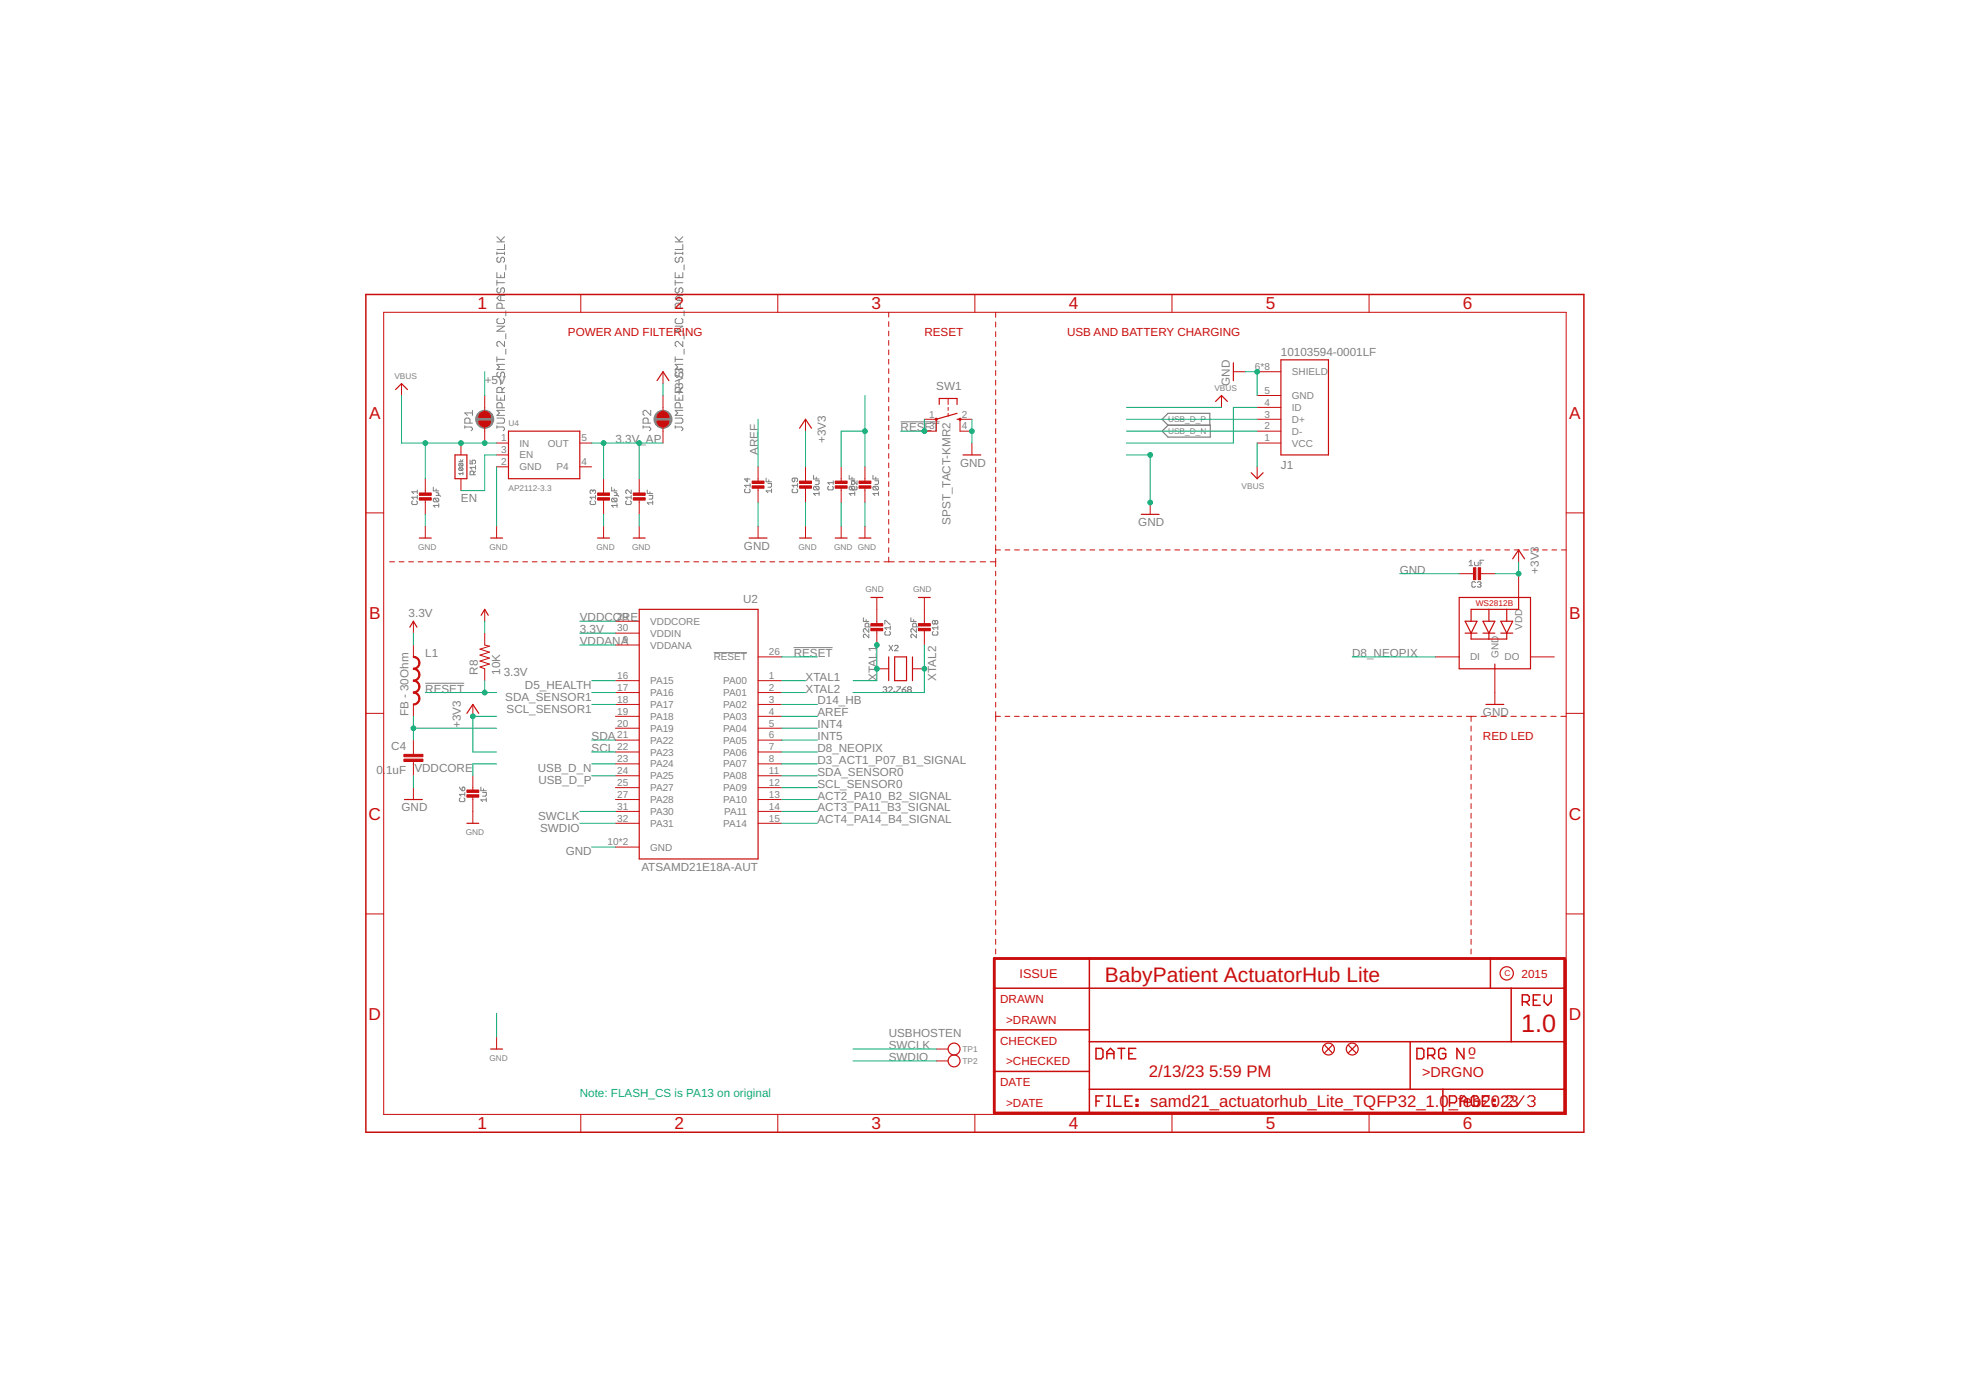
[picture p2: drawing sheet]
<svg xmlns="http://www.w3.org/2000/svg" width="420mm" height="297mm" viewBox="0 0 420 297" stroke-linecap="round" stroke-linejoin="round" font-family="sans-serif">
<g fill="none" stroke="#808080" stroke-width=".21">
<path d="M106.2 58.2v1.1h1.6v-1.1M106.2 53.9v.5M106.2 59.9v1.1M106.2 54.1h1.6M106.2 51.7h1.6M106.2 50.6l1.1 1.1M106.5 55l-.3 .2v.6l.3 .2h.2l.3-.2v-.6l.3-.2h.2l.3 .2v.6l-.3 .2M107 58.8v.5M107.8 52.2v1.1h-1.6M107.8 53.9v.5M107.8 50.6l-.8 .8M108.1 56.6v1.1"/>
<path d="M144.3 58.2v1.1h1.6v-1.1M144.3 54.1h1.6M144.3 51.7h1.6M144.3 53.9v.5M144.3 59.9v1.1M144.3 50.6l1.1 1.1M144.6 55l-.3 .2v.6l.3 .2h.2l.3-.2v-.6l.3-.2h.2l.3 .2v.6l-.3 .2M145.1 58.8v.5M145.9 52.2v1.1h-1.6M145.9 53.9v.5M145.9 50.6l-.8 .8M146.2 56.6v1.1"/>
<path d="M106.2 76.2v1.1M106.2 76.8h1.6M106.2 69.7h1.6l-1.6 1.1h1.6M106.2 60.4h1.6M106.5 61.5l-.3 .3v.5l.3 .3h.2l.3-.3v-.5l.3-.3h.2l.3 .3v.5l-.3 .3M106.5 68.1l-.3 .2v.6l.3 .3h1l.3-.3v-.6l-.3-.2M106.5 79.5l-.3 .3v.5l.3 .3h.2l.3-.3v-.5l.3-.3h.2l.3 .3v.5l-.3 .3M107 63.1v1.1M107.3 65.9v-.9l-.3-.2h-.5l-.3 .2v.9h1.6M107.8 73v1.1l-1.1-1.1h-.2l-.3 .2v.6l.3 .3M107.8 77.9h-1.6l.5 .5-.5 .6h1.6M107.8 63.1h-1.1l-.5 .6 .5 .5h1.1"/>
<path d="M108.1 66.4v1.1M108.1 71.3v1.1M108.1 74.6v1.1M144.3 76.8h1.6M144.3 69.7h1.6l-1.6 1.1h1.6M144.3 60.4h1.6M144.3 76.2v1.1M144.6 79.5l-.3 .3v.5l.3 .3h.2l.3-.3v-.5l.3-.3h.2l.3 .3v.5l-.3 .3M144.6 68.1l-.3 .2v.6l.3 .3h1l.3-.3v-.6l-.3-.2M144.6 61.5l-.3 .3v.5l.3 .3h.2l.3-.3v-.5l.3-.3h.2l.3 .3v.5l-.3 .3M145.1 63.1v1.1M145.4 65.9v-.9l-.3-.2h-.5l-.3 .2v.9h1.6"/>
<path d="M145.9 77.9h-1.6l.5 .5-.5 .6h1.6M145.9 73v1.1l-1.1-1.1h-.2l-.3 .2v.6l.3 .3M145.9 63.1h-1.1l-.5 .6 .5 .5h1.1M146.2 66.4v1.1M146.2 71.3v1.1M146.2 74.6v1.1M98.1 98.7h.8M98.2 99h.6l.1 .2-.1 .4M98.2 99.9h.6l.1 .2-.1 .4M98.2 99.9l-.1 .5 .1 .1h.6M98.2 99l-.1 .5 .7 .1M98.2 99.9l.6 .6"/>
<path d="M98.2 99l.6 .6M98.4 98.2l.3 .5 .2-.5M99.3 91.2h1.4l.3 .3v.3l-.3 .3M99.3 91v.5M100.4 90.4v-.8l-.2-.3h-.6l-.3 .3v.8h1.7M100.5 98.3v.8h.5l-.1-.4 .1-.4h.4l.2 .2v.4l-.2 .2M101 87.7v1.1M101 88.2h-1.7l.6 .6M101.6 99.9h-1.1l.4 .4M101.6 99.5v.8M106.2 91.2h1.3l.3 .3v.3l-.3 .3M106.2 84.4v1.1h1.6v-1.1"/>
<path d="M106.2 89.3h1.3l.3 .3v.5l-.3 .3h-1.3M106.2 91v.5M107 81.2v1M107 85v.5M107.3 83.9v-.8l-.3-.3h-.5l-.3 .3v.8h1.6M107.3 87.1v-.8l-.3-.2h-.5l-.3 .2v.8h1.6M107.8 87.7h-1.6l.5 .5-.5 .6h1.6M107.8 82.8l-.5 .5M137.4 91.2h1.4l.3 .3v.3l-.3 .3M137.4 91v.5M138.5 90.4v-.8l-.2-.3h-.6l-.3 .3v.8h1.7M139.1 87.7v1.1l-1.1-1.1h-.3l-.3 .3v.5l.3 .3"/>
<path d="M144.3 91.2h1.3l.3 .3v.3l-.3 .3M144.3 89.3h1.3l.3 .3v.5l-.3 .3h-1.3M144.3 84.4v1.1h1.6v-1.1M144.3 91v.5M145.1 81.2v1M145.1 85v.5M145.4 87.1v-.8l-.3-.2h-.5l-.3 .2v.8h1.6M145.4 83.9v-.8l-.3-.3h-.5l-.3 .3v.8h1.6M145.9 87.7h-1.6l.5 .5-.5 .6h1.6M145.9 82.8l-.5 .5M192.5 90.1h8.3M88.2 107l-.2 .2v.4l.2 .2h.8l.2-.2v-.4l-.2-.2"/>
<path d="M89.2 104.7v.8M89.2 105.9v.8M89.2 106.3h-1.2l.4 .4M89.2 105.1h-1.2l.4 .4M92.6 104.1v.8h1.2M92.8 106.5h.8l.2 .2v.3l-.2 .2M92.8 106.5l-.2 .2v.3l.2 .2h.8M92.8 106.5l.8 .7M93.2 105.3h.4l.2 .2-.2 .4M93.2 105.9h.8l.2 .2M93.2 104.5v.4M93.8 108h-1.2l.4 .4"/>
<path d="M93.8 107.6v.8M98.9 101.2h-.8l.3 .3M98.9 100.9v.6M101.2 101.5v-.6l-.2-.2h-.4l-.1 .2v.6h1.1M101.6 100.7l-.4 .4M126.3 107l-.2 .2v.4l.2 .2h.8l.2-.2v-.4l-.2-.2M126.7 104.9l-.2-.2-.4 .2v.4l.2 .2M126.7 104.9l.2-.2 .4 .2v.4l-.2 .2M126.7 104.9v.2M127.3 106.3h-1.2l.4 .4M127.3 105.9v.8M130.7 104.1v.8h1.2"/>
<path d="M130.9 106.5l-.2 .2v.3l.2 .2h.8M130.9 106.5h.8l.2 .2v.3l-.2 .2M130.9 106.5l.8 .7M131.3 105.9h.8l.1 .2M131.3 105.3h.4l.2 .2-.2 .4M131.3 104.5v.4M131.9 108h-1.2l.4 .4M131.9 107.6v.8M133.9 107l-.2 .2v.4l.2 .2h.8l.2-.2v-.4l-.2-.2M134.9 106.3h-1.2l.4 .4M134.9 104.7v.8l-.8-.8-.4 .2v.4l.2 .2M134.9 105.9v.8"/>
<path d="M138.3 104.7v.8h1.2M138.7 105.9h.8v.6l-.2 .2h-.6M138.9 105.1v.4M139.5 107.4h-1.2l.4 .4M139.5 107v.8M159.3 104.5l-.2 .2v.4l.2 .2h.8l.2-.2v-.4l-.2-.2M159.7 102.2v.8l-.6-.6h1.2M160.3 103.3v.8M160.3 103.7h-1.2l.4 .4M163.7 102.2v.8h1.2M164.1 103.3h.8v.6l-.2 .2h-.6M164.3 102.6v.4"/>
<path d="M164.9 104.9h-1.2l.4 .4M164.9 104.5v.8M169.5 104.5l-.2 .2v.4l.2 .2h.8l.2-.2v-.4l-.2-.2M169.9 102.2v.5l-.2 .3-.4-.3v-.3l.2-.2h.8l.2 .2v.3l-.2 .3M170.5 103.7h-1.2l.4 .4M170.5 103.3v.8M173.9 101.6v.8h1.1M174.1 103.9h.7l.2 .2v.4l-.2 .2M174.1 103.9l-.2 .2v.4l.2 .2h.7M174.1 103.9l.7 .8M174.3 102.7h.7v.6l-.2 .2h-.5M174.5 102v.4"/>
<path d="M175 105.5h-1.1l.4 .4M175 105.1v.8M177.1 103.9l-.2 .2v.4l.2 .2h.8l.2-.2v-.4l-.2-.2M178.1 102.7v.8M178.1 103.1h-1.2l.4 .4M181.5 101.6v.8h1.2M181.7 103.9l-.2 .2v.4l.2 .2h1.3l.2-.2v-.4l-.2-.2M181.7 103.9h.8l.2 .2v.4l-.2 .2zM181.9 102.7h.8v.6l-.2 .2h-.6M182.1 102v.4M182.2 103.9l-.2 .2v.4l.2 .2M182.2 102.7l-.2 .3v.3l.2 .2"/>
<path d="M182.4 102.7l.8 .8v-.8M182.7 105.5h-1.2l.4 .4M182.7 105.1v.8M186.6 101.6v.8h1.1M186.8 103.9l-.2 .2v.4l.2 .2h.7M186.8 103.9h.7l.2 .2v.4l-.2 .2M186.8 103.9l.7 .8M187 102.7h.7v.6l-.2 .2h-.5M187.2 102v.4M187.7 105.5h-1.1l.4 .4M187.7 105.1v.8M317.1 119.7h-.8v1.2"/>
<path d="M152.5 139.5h7.2M169.6 138.4h8.3M184.5 132v.8h1.2M185.1 132.4v.4M185.7 134v-.6l-.2-.2h-.4l-.2 .2v.6h1.2M185.7 134.3v.8l-.8-.8-.4 .3v.3l.2 .2M185.7 135.5v.8l-.8-.8-.4 .2v.4l.2 .2M189.1 133.4v-.8l1.2 .8M189.3 134.9l-.2 .2v.4l.2 .2h.8l.2-.2v-.4l-.2-.2M190 137.9l.8 1.2M190.3 133.8v.8M190.3 134.2h-1.2l.4 .4"/>
<path d="M190.8 137.9l-.8 1.2M191.2 138.1l.1-.2h.4l.2 .2v.2l-.7 .8h.7M194.7 132v.8h1.1M195.3 132.4v.4M195.8 135.5v.8l-.7-.8-.4 .2v.4l.2 .2M195.8 134.3v.8l-.7-.8-.4 .3v.3l.2 .2M195.8 134v-.6l-.2-.2h-.3l-.2 .2v.6h1.1M199.5 134.9l-.2 .2v.4l.2 .2h.7l.2-.2v-.4l-.2-.2M199.8 132.8l-.2-.2-.3 .2v.4l.2 .2 .3-.2M199.8 132.8l.2-.2 .4 .2v.4l-.2 .2-.4-.2M199.8 132.8v.4M200.4 134.2h-1.1l.3 .4"/>
<path d="M200.4 133.8v.8M314 120.1l.4-.4v1.2M314 120.9h.7M315.1 120.1v.6l.2 .2h.6v-.8M315.3 124.5l-.2-.2h-.4l-.1 .2v.8l.1 .2h.4l.2-.2M315.7 124.5l.2-.2h.4l.2 .2-.2 .4M316.1 124.9h.2M316.3 120.3h.4M316.3 124.9l.2 .2-.2 .4h-.4l-.2-.2M90.9 146h8.3M188.7 147l.2-.2h.4l.2 .2-.2 .4M189.1 147.4h.2"/>
<path d="M189.3 147.4l.2 .2-.2 .4h-.4l-.2-.3M189.9 147l.2-.2h.4l.2 .2v.2l-.8 .8h.8M191.1 147.7h.1v.3h-.1zM191.6 146.8h.8v.2l-.8 .7v.3M192.8 147.4h.6l.2 .3-.2 .3h-.4l-.2-.3zM193.6 146.8l-.8 .6M194.2 147.4l-.2-.2 .2-.4h.4l.2 .2-.2 .4M194.2 147.4h.4M194.2 147.4l-.2 .2 .2 .4h.4l.2-.3-.2-.3M98.2 168.2l.6 .8M98.4 170.5l-.2 .2v.4l.2 .2h.7l.2-.2v-.4l-.2-.2M98.8 168.4l.2-.2 .3 .2v.4l-.2 .2h-.3z"/>
<path d="M99.3 169.4v.7M99.3 169.8h-1.1l.4 .3M102.8 168.2v.8h1.1M103.1 169.4h.8v.5l-.2 .2h-.6M103.3 168.6v.4M103.9 170.9h-1.1l.3 .4M103.9 170.5v.8"/>
</g>
<g fill="#808080" stroke="#808080" stroke-width=".21">
<circle cx="103.6" cy="89.6" r="1.93"/>
<circle cx="141.7" cy="89.6" r="1.93"/>
</g>
<path d="M249.6 90.9l-1.3-1.3 1.3-1.3h9v2.6M249.6 90.9h9.1v2.5h-9.1l-1.3-1.3z" fill="none" stroke="#808080" stroke-width=".25"/>
<g fill="none" stroke="#c90d0c" stroke-width=".21">
<path d="M82 66.7h252.7v171.4h-252.7zM124.1 62.9v3.8M141.7 79.4v2.6M166.2 62.9v3.8M189.9 66.7v1.1M189.9 68.7v1.1M189.9 70.8v1M189.9 72.8v1M189.9 74.8v1M189.9 76.8v1M189.9 78.8v1M208.3 62.9v3.8"/>
<path d="M212.8 66.7v1.1M212.8 68.8v1.1M212.8 70.9v1M212.8 73v1M212.8 75v1.1M212.8 77.1v1.1M212.8 79.2v1M250.5 62.9v3.8M263.6 79.4h2.5M268.7 79.4h5M292.6 62.9v3.8M85.8 82v2.5"/>
<path d="M98.5 94.7v2.5M103.6 84.5v3.4M103.6 91.2v3.5M106.1 94.7h2.6M106.1 97.2h2.6M106.1 99.8h2.6M123.9 94.7h2.5M123.9 99.8h2.5M141.7 84.5v3.4M141.7 91.2v3.5M162 99.8v3.3M172.1 89.6v2.5"/>
<path d="M172.1 99.8v3.3M179.8 99.8v3.3M184.8 99.8v3.3M189.9 80.8v1M189.9 82.8v1M189.9 84.9v1M189.9 86.9v1M189.9 88.9v1M189.9 90.9v1M189.9 92.9v1M189.9 94.9v1M189.9 96.9v1"/>
<path d="M189.9 98.9v1M197.5 89.6h2.6v2.5h-2.6M202.6 85.2v1.2M202.6 87.1v.6M202.6 88.3v.7M207.7 94.7v2.5M207.7 89.6h-2.5v2.5h2.5M212.8 81.2v1.1M212.8 83.3v1.1M212.8 85.4v1M212.8 87.5v1M212.8 89.5v1.1"/>
<path d="M212.8 91.6v1.1M212.8 93.7v1M212.8 95.7v1.1M212.8 97.8v1.1M212.8 99.9v1.1M261 84.5v2.6M268.7 89.6h5M268.7 92.1h5M268.7 94.7h5M268.7 87.1h5M268.7 84.5h5M268.7 99.8v2.5"/>
<path d="M78.2 109.6h3.8M90.9 102.3v3.3M90.9 106.6v3.3M90.9 112.4v2.6M98.5 102.3v2.5M106.1 112.4v2.6M129 102.3v3.3M129 106.6v3.3M129 112.4v2.6M136.6 102.3v3.3M136.6 106.6v3.3M136.6 112.4v2.6"/>
<path d="M162 104.1v3.3M162 112.4v2.6M172.1 104.1v3.3M172.1 112.4v2.6M179.8 104.1v3.3M179.8 112.4v2.6M184.8 104.1v3.3M184.8 112.4v2.6M189.9 100.9v1.1M189.9 103v1M189.9 105v1M189.9 107v1"/>
<path d="M189.9 109v1M189.9 111v1M189.9 113v1M189.9 115v1M189.9 117.1v.9M189.9 119.1v1M212.8 102v1M212.8 104v1.1M212.8 106.1v1.1M212.8 108.2v1M212.8 110.2v1.1M212.8 112.3v1.1"/>
<path d="M212.8 114.4v1.1M212.8 116.5v1.8M212.8 119.3v1.8M212.8 117.5h1M214.8 117.5h1M216.8 117.5h1M218.8 117.5h1.1M220.9 117.5h1M222.9 117.5h1M224.9 117.5h1M226.9 117.5h1M228.9 117.5h1"/>
<path d="M230.9 117.5h1M232.9 117.5h1.1M234.9 117.5h1.1M237 117.5h1M239 117.5h1M241 117.5h1M243 117.5h1M245 117.5h1M245.8 107.4v2.5M247 117.5h1.1M249.1 117.5h1M251.1 117.5h1"/>
<path d="M253.1 117.5h1M255.1 117.5h1M257.1 117.5h1M259.1 117.5h1.1M261.2 117.5h1M263.2 117.5h1M265.2 117.5h1M267.2 117.5h1M269.2 117.5h1M271.2 117.5h1M273.2 117.5h1.1M275.3 117.5h1"/>
<path d="M277.3 117.5h1M279.3 117.5h1M281.3 117.5h1M283.3 117.5h1M285.3 117.5h1M287.3 117.5h1.1M289.3 117.5h1.1M291.4 117.5h1M293.4 117.5h1M295.4 117.5h1M297.4 117.5h1M299.4 117.5h1"/>
<path d="M301.5 117.5h1M303.5 117.5h1M305.5 117.5h1M307.5 117.5h1M309.5 117.5h1M311.5 117.5h1M313.5 117.5h1.1M315.6 117.5h1M317.6 117.5h1M319.6 117.5h1M321.6 117.5h1M323.6 117.5h1"/>
<path d="M324.5 117.5v2.6M325.6 117.5h1M327.6 117.5h1.1M329.6 117.5h1.1M331.7 117.5h1M333.7 117.5h1M334.7 109.6h3.8M83.3 120.1h1M85.3 120.1h1M87.3 120.1h1.1M88.3 132.8v2.5M88.3 137.8v2.6"/>
<path d="M89.4 120.1h1M91.4 120.1h1M93.4 120.1h1.1M95.5 120.1h1M97.5 120.1h1M99.5 120.1h1M101.6 120.1h1M103.6 120.1h1M103.6 135.3v2.5l1 .3-2 .6 2 .7-2 .6 2 .6-2 .7 2 .6-2 .6 1 .4v2.6M103.6 130.2v2.6M105.6 120.1h1M107.7 120.1h1"/>
<path d="M109.7 120.1h1M111.7 120.1h1M113.7 120.1h1.1M115.8 120.1h1M117.8 120.1h1M119.8 120.1h1.1M121.9 120.1h1M123.9 120.1h1M125.9 120.1h1.1M128 120.1h1M130 120.1h1M131.5 137.8h5.1"/>
<path d="M131.5 135.3h5.1M131.5 132.8h5.1M132 120.1h1.1M134 120.1h1.1M136.1 120.1h1M138.1 120.1h1M140.1 120.1h1.1M142.2 120.1h1M144.2 120.1h1M146.2 120.1h1.1M148.3 120.1h1M150.3 120.1h1"/>
<path d="M152.3 120.1h1.1M154.4 120.1h1M156.4 120.1h1M158.4 120.1h1.1M160.5 120.1h1M162.5 120.1h1M164.5 120.1h1.1M166.6 120.1h1M168.6 120.1h1M170.6 120.1h1.1M172.7 120.1h1M174.7 120.1h1"/>
<path d="M176.7 120.1h1.1M178.8 120.1h1M180.8 120.1h1M182.8 120.1h1M184.8 120.1h1.1M186.9 120.1h1M187.4 127.7v5.8M187.4 134.5v3.3M188.9 120.1h2.2M192.1 120.1h1.2M194.3 120.1h1.2M196.4 120.1h1.2"/>
<path d="M197.5 127.7v5.8M197.5 134.5v3.3M198.6 120.1h1.2M200.8 120.1h1.2M202.9 120.1h1.2M205.1 120.1h1.2M207.3 120.1h1.1M209.5 120.1h1.1M211.6 120.1h1.2M212.8 122.1v1M212.8 124.1v1M212.8 126.1v1"/>
<path d="M212.8 128.1v1M212.8 130.1v1M212.8 132.1v1M212.8 134.1v1M212.8 136.1v1M212.8 138.1v1M311.8 122.6h3.4M316.2 122.6h3.3M324.5 122.6v5.1M78.2 152.4h3.8M88.3 150.5v2.6M88.3 158.2v3"/>
<path d="M101 150.5v2.6M131.5 153.1h5.1M131.5 145.5h5.1M131.5 148h5.1M131.5 150.5h5.1M131.5 155.6h5.1M131.5 158.2h5.1M162 153.1h5.1M162 140.4h5.1M162 145.5h5.1M162 148h5.1M162 150.5h5.1"/>
<path d="M162 155.6h5.1M162 158.2h5.1M187.4 142.9h2.5M195 142.9h2.5M212.8 140.1v1M212.8 142.1v1M212.8 144.1v1M212.8 146.1v1M212.8 148.1v1M212.8 150.1v1M212.8 152.1v2.1M212.8 155.2v1"/>
<path d="M212.8 157.2v1.1M212.8 159.3v1.1M212.8 153.1h1M214.8 153.1h1M216.8 153.1h1M218.8 153.1h1M220.8 153.1h1M222.8 153.1h1.1M224.9 153.1h1M226.9 153.1h1M228.9 153.1h1M230.9 153.1h1"/>
<path d="M232.9 153.1h1M234.9 153.1h1M236.9 153.1h1M239 153.1h.9M241 153.1h1M243 153.1h1M245 153.1h1M247 153.1h1M249 153.1h1M251 153.1h1M253 153.1h1M255 153.1h1.1"/>
<path d="M257 153.1h1.1M259.1 153.1h1M261.1 153.1h1M263.1 153.1h1M265.1 153.1h1M267.1 153.1h1M269.1 153.1h1M271.1 153.1h1M273.1 153.1h1.1M275.1 153.1h1.1M277.2 153.1h1M279.2 153.1h1"/>
<path d="M281.2 153.1h1M283.2 153.1h1M285.2 153.1h1M287.2 153.1h1M289.2 153.1h1M291.2 153.1h1M293.3 153.1h1M295.3 153.1h1M297.3 153.1h1M299.3 153.1h1M301.3 153.1h1M303.3 153.1h1"/>
<path d="M305.3 153.1h1M306.8 140.4h5M307.3 153.1h1.1M309.4 153.1h1M311.4 153.1h1M313.4 153.1h2.1M314.4 153.1v1.1M314.4 155.2v1M314.4 157.2v1.1M314.4 159.3v1.1M316.5 153.1h1.1M318.6 153.1h1.2"/>
<path d="M319.5 142.9v7.6M320.8 153.1h1.1M322.9 153.1h1.1M325 153.1h1.2M327.1 140.4h5.1M327.2 153.1h1.1M329.3 153.1h1.1M331.4 153.1h1.2M333.6 153.1h1.1M334.7 152.4h3.8M88.3 162.7v3.1M88.3 168.3v2.6"/>
<path d="M101 165.8v3.3M101 170.1v5.8M131.5 160.7h5.1M131.5 163.2h5.1M131.5 165.8h5.1M131.5 168.3h5.1M131.5 170.9h5.1M131.5 173.4h5.1M131.5 175.9h5.1M162 160.7h5.1M162 163.2h5.1M162 165.8h5.1"/>
<path d="M162 168.3h5.1M162 170.9h5.1M162 173.4h5.1M162 175.9h5.1M212.8 161.4v1M212.8 163.4v1.1M212.8 165.5v1.1M212.8 167.6v1.1M212.8 169.7v1M212.8 171.7v1.1M212.8 173.8v1.1M212.8 175.9v1"/>
<path d="M212.8 177.9v1.1M314.4 161.4v1M314.4 163.4v1.1M314.4 165.5v1.1M314.4 167.6v1.1M314.4 169.7v1M314.4 171.7v1.1M314.4 173.8v1.1M314.4 175.9v1M314.4 177.9v1.1M78.2 195.3h3.8M131.5 181h5.1"/>
<path d="M212.8 180v1.1M212.8 182.1v1.1M212.8 184.1v1.1M212.8 186.2v1.1M212.8 188.3v1.1M212.8 190.4v1M212.8 192.4v1.1M212.8 194.5v1.1M212.8 196.6v1.1M212.8 198.6v1.1M314.4 180v1.1M314.4 182.1v1.1"/>
<path d="M314.4 184.1v1.1M314.4 186.2v1.1M314.4 188.3v1.1M314.4 190.4v1M314.4 192.4v1.1M314.4 194.5v1.1M314.4 196.6v1.1M314.4 198.6v1.1M334.7 195.3h3.8M212.8 200.7v1.1M212.8 202.8v1.1M314.4 200.7v1.1"/>
<path d="M314.4 202.8v1.1M106.1 221.6v2.6M124.1 238.1v3.9M166.2 238.1v3.9M200.1 224.2h2.5M200.1 226.7h2.5M208.3 238.1v3.9M250.5 238.1v3.9M292.6 238.1v3.9"/>
</g>
<path d="M212.5 204.8h121.9v33h-121.9z" fill="none" stroke="#c90d0c" stroke-width=".61"/>
<g fill="none" stroke="#c90d0c" stroke-width=".32">
<path d="M78.2 62.9h260.3v179.1h-260.3zM212.5 211.2h121.9M232.8 204.8v33M318.5 204.8v6.4M323 211.2v11.4M325.3 214.1h1.2l.3-.4v-.7l-.3-.4h-1.2v2.2M326.1 214.1l.7 .7M327.7 213.7h.7M329.2 212.6h-1.5v2.2h1.5M330 212.6v1.5l.8 .7 .7-.7v-1.5M212.5 220.1h20.3M212.5 229h20.3"/>
<path d="M232.8 232.8h101.6M232.8 222.6h101.6M234.2 224h1.2l.3 .4v1.5l-.3 .4h-1.2zM234.2 235.3h.8M235.7 234.2h-1.5v2.2M236.6 225.1h1.5M236.6 226.3v-1.5l.7-.8 .8 .8v1.5M236.6 234.2h.7M236.6 236.4h.7M236.9 234.2v2.2M238.1 234.2v2.2h1.5M238.9 224h1.5"/>
<path d="M239.6 224v2.3M240.5 235.3h.7M241.2 225.1h.8M242 234.2h-1.5v2.2h1.5M242.7 224h-1.5v2.3h1.5M242.8 234.9h.4v.4h-.4zM242.8 236.1h.4v.3h-.4zM301.4 222.6v10.2M302.8 224h1.1l.4 .4v1.5l-.4 .4h-1.1zM305.1 225.5h1.2l.3-.4v-.7l-.3-.4h-1.2v2.3M305.9 225.5l.7 .8M308.4 232.8v5"/>
<path d="M309 224.4l-.4-.4h-.8l-.3 .4v1.5l.3 .4h.8l.4-.4v-.8h-.8M309.8 235.7h1.1l.4-.4v-.8l-.4-.3h-1.1v2.2M312.1 235.3h1.5M312.1 236.4v-1.5l.8-.7 .7 .7v1.5M312.9 224v2.3l-1.5-2.3v2.3M316 234.5l-.4-.3h-.8l-.3 .3v1.6l.3 .3h.8l.4-.3v-.8h-.8M316.8 235.3h.7M318.3 234.2h-1.5v2.2h1.5M319.1 234.9h.4v.4h-.4zM319.1 236.1h.4v.3h-.4z"/>
</g>
<g fill="none" stroke="#c90d0c" stroke-width=".25">
<path d="M263.6 77.5v3.8M273.7 76.9h10.2v20.3h-10.2zM84.5 83.2l1.3-1.2 1.3 1.2M97.2 97.2h2.6v5.1h-2.6zM108.7 92.1h15.2v10.2h-15.2zM140.4 81.3l1.3-1.9 1.3 1.9M170.9 91.5l1.2-1.9 1.3 1.9M200.7 86.4v-1.2h3.8v1.2M204.5 89.6h.7M204.5 88.3l-4.4 1.3M205.8 97.2h3.8M259.8 85.8l1.2-1.3 1.3 1.3"/>
<path d="M89.6 115h2.6M104.9 115h2.5M127.7 115h2.6M135.3 115h2.6M160.1 115h3.8M170.9 115h2.5M178.5 115h2.5M183.6 115h2.5M243.9 109.9h3.8M267.4 101l1.3 1.3 1.2-1.3M323.3 119.4l1.2-1.9 1.3 1.9M87.6 134l.7-1.2 .8 1.2"/>
<path d="M102.8 131.5l.8-1.3 .8 1.3M136.6 130.2h25.4v53.4h-25.4zM186.1 127.7h2.6M196.3 127.7h2.5M311.8 127.7h15.3v15.2h-15.3zM313.1 132.8h2.6l-1.3 2.5zM313.1 135.3h2.6M314.4 135.3v1.3h7.6v-1.3M316.9 132.8h2.6l-1.3 2.5zM316.9 135.3h2.6M318.2 130.2v2.6M318.2 135.3v1.3"/>
<path d="M320.7 132.8h2.6l-1.3 2.5zM320.7 135.3h2.6M322 130.2v2.6M324.5 127.7v2.5h-10.1v2.6M99.8 152.4l1.2-1.9 1.3 1.9M189.9 140.4v5.1M191.2 140.4h2.5v5.1h-2.5zM195 140.4v5.1M317.6 150.5h3.8M319.5 141.9v1M86.4 170.9h3.9M99.8 175.9h2.5"/>
<path d="M104.9 224.2h2.5M283.1 223.4l1.6 1.5M284.7 223.4l-1.6 1.5M288.2 223.4l1.6 1.5M289.8 223.4l-1.6 1.5M314.1 226.1h.9M321.8 234.5l.4-.3h.8l.3 .3v.4l-1.5 1.6h1.5M325.7 234.2l-1.5 2.3M326.5 234.5l.4-.3h.7l.4 .3v.4l-.4 .4M327.3 235.3h.3M327.6 235.3l.4 .4v.4l-.4 .4h-.7l-.4-.4"/>
<circle cx="322" cy="208" r="1.42"/>
<circle cx="203.9" cy="226.7" r="1.27"/>
<circle cx="203.9" cy="224.2" r="1.27"/>
<circle cx="283.9" cy="224.2" r="1.27"/>
<circle cx="289" cy="224.2" r="1.27"/>
</g>
<g fill="#c90d0c" stroke="#c90d0c" stroke-width=".21">
<path d="M89.6 106.4h2.6v.5h-2.6z"/>
<path d="M89.6 105.3h2.6v.6h-2.6z"/>
<path d="M135.3 106.4h2.6v.5h-2.6z"/>
<path d="M135.3 105.3h2.6v.6h-2.6z"/>
<path d="M127.7 106.4h2.6v.5h-2.6z"/>
<path d="M127.7 105.3h2.6v.6h-2.6z"/>
<path d="M160.7 103.8h2.6v.5h-2.6z"/>
<path d="M160.7 102.8h2.6v.5h-2.6z"/>
<path d="M99.8 169.8h2.5v.5h-2.5z"/>
<path d="M99.8 168.8h2.5v.5h-2.5z"/>
<path d="M186.1 133.3h2.6v.5h-2.6z"/>
<path d="M186.1 134.3h2.6v.5h-2.6z"/>
<path d="M196.3 133.3h2.5v.5h-2.5z"/>
<path d="M196.3 134.3h2.5v.5h-2.5z"/>
<path d="M170.9 103.8h2.5v.5h-2.5z"/>
<path d="M170.9 102.8h2.5v.5h-2.5z"/>
<path d="M178.5 103.8h2.5v.5h-2.5z"/>
<path d="M178.5 102.8h2.5v.5h-2.5z"/>
<path d="M183.6 103.8h2.5v.5h-2.5z"/>
<path d="M183.6 102.8h2.5v.5h-2.5z"/>
<path d="M315.9 121.3h.5v2.6h-.5z"/>
<path d="M314.9 121.3h.5v2.6h-.5z"/>
<path d="M86.3 162.2h4.1v.5h-4.1z"/>
<path d="M86.3 161.2h4.1v.5h-4.1z"/>
</g>
<g fill="none" stroke="#c90d0c" stroke-width=".42">
<circle cx="200.1" cy="89.6" r=".13"/>
<circle cx="205.2" cy="89.6" r=".13"/>
</g>
<g fill="#c90d0c" stroke="#c90d0c" stroke-width=".21">
<path d="M88.3 140.3a1.37 1.37 0 0 1 1.4 1.3h-.2l-.1-.4-.3-.4-.8-.3z" fill-rule="evenodd"/>
<path d="M88.3 142.8l.8-.3 .3-.3 .1-.6h.2a1.37 1.37 0 0 1-1.4 1.4z" fill-rule="evenodd"/>
<path d="M88.3 142.8a1.37 1.37 0 0 1 1.4 1.4h-.2l-.1-.5-.3-.4-.8-.3z" fill-rule="evenodd"/>
<path d="M88.3 145.3l.8-.2 .3-.4 .1-.5h.2a1.37 1.37 0 0 1-1.4 1.4z" fill-rule="evenodd"/>
<path d="M88.3 145.3a1.37 1.37 0 0 1 1.4 1.4h-.2l-.1-.5-.3-.4-.8-.2z" fill-rule="evenodd"/>
<path d="M88.3 147.9l.8-.3 .3-.4 .1-.5h.2a1.37 1.37 0 0 1-1.4 1.4z" fill-rule="evenodd"/>
<path d="M88.3 147.9a1.37 1.37 0 0 1 1.4 1.4h-.2l-.1-.5-.3-.4-.8-.3z" fill-rule="evenodd"/>
<path d="M88.3 150.4l.8-.2 .3-.4 .1-.5h.2a1.37 1.37 0 0 1-1.4 1.4z" fill-rule="evenodd"/>
<path d="M102.5 88.5a1.28 1.28 0 0 1 1.5-.5 1.28 1.28 0 0 1 .9 1.2h-2.6z" fill-rule="evenodd"/>
<path d="M102.3 90h2.6a1.27 1.27 0 0 1-1.3 1.2 1.27 1.27 0 0 1-1.3-1.2z" fill-rule="evenodd"/>
<path d="M140.6 88.5a1.28 1.28 0 0 1 1.5-.5 1.28 1.28 0 0 1 .9 1.2h-2.6z" fill-rule="evenodd"/>
<path d="M140.4 90h2.6a1.27 1.27 0 0 1-1.3 1.2 1.27 1.27 0 0 1-1.3-1.2z" fill-rule="evenodd"/>
</g>
<g fill="none" stroke="#0dab76" stroke-width=".21">
<path d="M103.6 79.4v5.1M266.1 79.4h2.6v5.1M85.8 84.5v10.2h20.3M90.9 94.7v7.6M106.1 99.8v12.6M106.1 97.2h-2.5v7.6h-5.1M126.4 94.7h15.3M129 94.7v7.6M136.6 94.7v7.6M141.7 82v2.5M162 89.6v10.2M172.1 92.1v7.7"/>
<path d="M184.8 92.1h-5v7.7M184.8 84.5v15.3M197.5 89.6v2.5h-5M207.7 89.6v5.1M240.7 97.2h5.1v10.2M240.7 87.1h20.3M240.7 92.1h28M240.7 89.6h28M268.7 94.7v5.1M268.7 87.1h-5.1v7.6h-22.9M90.9 109.9v2.5M129 109.9v2.5"/>
<path d="M136.6 109.9v2.5M162 107.4v5M172.1 107.4v5M179.8 107.4v5M184.8 107.4v5M88.3 135.3v2.5M103.6 132.8v2.5M123.9 135.3h7.6M123.9 137.8h7.6M123.9 132.8h7.6M187.4 137.8v7.7h-5.1M197.5 137.8v10.2h-15.2"/>
<path d="M299.1 122.6h12.7M324.5 120.1v2.5h-5M88.3 153.1v5.1M88.3 155.6h17.8M90.9 148h15.2M103.6 145.5v2.5M106.1 153.1h-5.1v7.6h5.1M126.4 158.2h5.1M126.4 148h5.1M126.4 145.5h5.1M126.4 150.5h5.1M167.1 153.1h7.6"/>
<path d="M167.1 158.2h7.6M167.1 140.4h7.6M167.1 148h5M167.1 145.5h5M167.1 155.6h7.6M167.1 150.5h7.6M289 140.4h17.8M88.3 165.8v2.5M106.1 163.2h-5.1v2.6M123.9 173.4h7.6M123.9 175.9h7.6M126.4 160.7h5.1"/>
<path d="M126.4 165.8h5.1M126.4 163.2h5.1M167.1 160.7h7.6M167.1 173.4h7.6M167.1 175.9h7.6M167.1 165.8h7.6M167.1 163.2h7.6M167.1 168.3h7.6M167.1 170.9h7.6M126.4 181h5.1M106.1 216.6v5M182.3 224.2h17.8"/>
<path d="M182.3 226.7h17.8"/>
</g>
<g fill="#0dab76" stroke="#0dab76" stroke-width=".21">
<circle cx="207.7" cy="92.1" r=".51"/>
<circle cx="245.8" cy="97.2" r=".51"/>
<circle cx="245.8" cy="107.4" r=".51"/>
<circle cx="268.7" cy="79.4" r=".51"/>
<circle cx="90.9" cy="94.7" r=".51"/>
<circle cx="98.5" cy="94.7" r=".51"/>
<circle cx="103.6" cy="94.7" r=".51"/>
<circle cx="103.6" cy="148" r=".51"/>
<circle cx="197.5" cy="92.1" r=".51"/>
<circle cx="187.4" cy="137.8" r=".51"/>
<circle cx="187.4" cy="142.9" r=".51"/>
<circle cx="184.8" cy="92.1" r=".51"/>
<circle cx="101" cy="153.1" r=".51"/>
<circle cx="324.5" cy="122.6" r=".51"/>
<circle cx="88.3" cy="155.6" r=".51"/>
<circle cx="136.6" cy="94.7" r=".51"/>
<circle cx="129" cy="94.7" r=".51"/>
<circle cx="197.5" cy="142.9" r=".51"/>
</g>
<text font-size="5.4" fill="#c90d0c" x="325.1" y="220.4">1.0</text>
<text font-size="4.5" fill="#c90d0c" x="236.1" y="209.8">BabyPatient ActuatorHub Lite</text>
<g font-size="3.7" fill="#c90d0c">
<text x="102" y="66.1">1</text>
<text x="144.2" y="66.1">2</text>
<text x="186.3" y="66.1">3</text>
<text x="228.4" y="66.1">4</text>
<text x="270.5" y="66.1">5</text>
<text x="312.6" y="66.1">6</text>
<text x="78.9" y="89.5">A</text>
<text x="335.4" y="89.5">A</text>
<text x="78.9" y="132.3">B</text>
<text x="335.4" y="132.3">B</text>
<text x="78.8" y="175.2">C</text>
<text x="335.3" y="175.2">C</text>
<text x="78.8" y="218">D</text>
<text x="335.3" y="218">D</text>
<text x="102" y="241.3">1</text>
<text x="144.2" y="241.3">2</text>
<text x="186.3" y="241.3">3</text>
<text x="228.4" y="241.3">4</text>
<text x="270.5" y="241.3">5</text>
<text x="312.6" y="241.3">6</text>
</g>
<g font-size="3.6" fill="#c90d0c">
<text x="245.5" y="230.2">2/13/23</text>
<text x="258.4" y="230.2">5:59 PM</text>
<text x="245.8" y="236.6">samd21_actuatorhub_Lite_TQFP32_1.0_feb2023</text>
</g>
<g font-size="3.1" fill="#c90d0c">
<text x="313.8" y="225.5">o</text>
<text x="303.9" y="230.2">&gt;DRGNO</text>
</g>
<text font-size="2.7" fill="#c90d0c" x="217.9" y="209">ISSUE</text>
<g font-size="2.5" fill="#c90d0c">
<text x="121.4" y="71.8">POWER AND FILTERING</text>
<text x="197.6" y="71.8">RESET</text>
<text x="228" y="71.8">USB AND BATTERY CHARGING</text>
<text x="316.9" y="158.2">RED LED</text>
<text x="325.2" y="209">2015</text>
<text x="213.8" y="214.4">DRAWN</text>
<text x="215" y="218.8">&gt;DRAWN</text>
<text x="213.8" y="223.2">CHECKED</text>
<text x="215" y="227.7">&gt;CHECKED</text>
<text x="213.8" y="232.1">DATE</text>
<text x="215" y="236.6">&gt;DATE</text>
</g>
<g font-size="2.5" fill="#808080">
<text x="273.7" y="76.1">10103594-0001LF</text>
<text x="103.6" y="82">+5V</text>
<text x="200.1" y="83.2">SW1</text>
<text x="262.8" y="82.4" transform="rotate(-90 262.8 82.4)">GND</text>
<text x="146" y="84.5" transform="rotate(-90 146 84.5)">+3V3</text>
<text x="131.5" y="94.7">3.3V_AP</text>
<text x="176.5" y="94.7" transform="rotate(-90 176.5 94.7)">+3V3</text>
<text x="192.5" y="92.1">RES</text>
<text x="197.6" y="92.1">ET</text>
<text x="162" y="97.2" transform="rotate(-90 162 97.2)">AREF</text>
<text x="205.2" y="99.8">GND</text>
<text x="273.7" y="100.3">J1</text>
<text x="98.5" y="107.4">EN</text>
<text x="203.1" y="112.1" transform="rotate(-90 203.1 112.1)">SPST_TACT-KMR2</text>
<text x="243.3" y="112.4">GND</text>
<text x="159" y="117.5">GND</text>
<text x="299.1" y="122.6">GND</text>
<text x="328.9" y="122.6" transform="rotate(-90 328.9 122.6)">+3V3</text>
<text x="87.3" y="131.7">3.3V</text>
<text x="158.8" y="129">U2</text>
<text x="123.9" y="135.3">3.3V</text>
<text x="123.9" y="137.8">VDDANA</text>
<text x="123.9" y="132.8">VDDCORE</text>
<text x="90.9" y="140.4">L1</text>
<text x="169.6" y="140.4">RESET</text>
<text x="187.4" y="142.5" transform="rotate(-90 187.4 142.5)">AL1</text>
<text x="289" y="140.4">D8_NEOPIX</text>
<text x="90.9" y="148">RESET</text>
<text x="102.1" y="144.2" transform="rotate(-90 102.1 144.2)">R8</text>
<text x="106.9" y="144.2" transform="rotate(-90 106.9 144.2)">10K</text>
<text x="107.7" y="144.4">3.3V</text>
<text x="108" y="149.8">SDA_SENSOR1</text>
<text x="112.2" y="147.2">D5_HEALTH</text>
<text x="172.2" y="145.5">XTAL1</text>
<text x="172.2" y="148">XTAL2</text>
<text x="187.4" y="145.5" transform="rotate(-90 187.4 145.5)">XT</text>
<text x="200.1" y="145.5" transform="rotate(-90 200.1 145.5)">XTAL2</text>
<text x="87.3" y="153.1" transform="rotate(-90 87.3 153.1)">FB - 30Ohm</text>
<text x="98.5" y="155.6" transform="rotate(-90 98.5 155.6)">+3V3</text>
<text x="108.3" y="152.3">SCL_SENSOR1</text>
<text x="174.7" y="153.1">AREF</text>
<text x="174.7" y="155.6">INT4</text>
<text x="174.7" y="150.5">D14_HB</text>
<text x="316.9" y="153.1">GND</text>
<text x="83.6" y="160.3">C4</text>
<text x="126.4" y="160.7">SCL</text>
<text x="126.4" y="158.2">SDA</text>
<text x="174.7" y="160.7">D8_NEOPIX</text>
<text x="174.7" y="158.2">INT5</text>
<text x="80.4" y="165.4">0.</text>
<text x="82.5" y="165.4">1uF</text>
<text x="88.6" y="165">VDDCORE</text>
<text x="114.9" y="165">USB_D_N</text>
<text x="115.1" y="167.6">USB_D_P</text>
<text x="174.7" y="165.8">SDA_SENSOR0</text>
<text x="174.7" y="163.2">D3_ACT1_P07_B1_SIGNAL</text>
<text x="85.8" y="173.4">GND</text>
<text x="174.7" y="168.3">SCL_SENSOR0</text>
<text x="174.7" y="170.9">ACT2_PA10_B2_SIGNAL</text>
<text x="174.7" y="173.4">ACT3_PA11_B3_SIGNAL</text>
<text x="115" y="175.2">SWCLK</text>
<text x="115.4" y="177.7">SWDIO</text>
<text x="174.7" y="175.9">ACT4_PA14_B4_SIGNAL</text>
<text x="120.9" y="182.8">GND</text>
<text x="137.1" y="186.1">ATSAMD21E18A-AUT</text>
<text x="189.9" y="221.6">USBHOSTEN</text>
<text x="189.9" y="224.2">SWCLK</text>
<text x="189.9" y="226.7">SWDIO</text>
</g>
<text font-size="2.5" fill="#0dab76" x="123.9" y="234.3">Note: FLASH_CS is PA13 on original</text>
<g font-size="2.1" fill="#808080">
<text x="268.2" y="79.1">6*8</text>
<text x="276.1" y="80.2">SHIELD</text>
<text x="198.6" y="89.2">1</text>
<text x="205.5" y="89.2">2</text>
<text x="270.2" y="89.2">3</text>
<text x="270.2" y="86.7">4</text>
<text x="270.2" y="84.2">5</text>
<text x="276.1" y="87.8">ID</text>
<text x="276.1" y="85.3">GND</text>
<text x="107.1" y="94.3">1</text>
<text x="111" y="95.4">IN</text>
<text x="117.1" y="95.4">OUT</text>
<text x="124.3" y="94.3">5</text>
<text x="198.6" y="91.8">3</text>
<text x="205.5" y="91.8">4</text>
<text x="270.2" y="91.8">2</text>
<text x="270.2" y="94.3">1</text>
<text x="276.1" y="92.9">D-</text>
<text x="276.1" y="90.4">D+</text>
<text x="276.1" y="95.4">VCC</text>
<text x="107.1" y="96.9">3</text>
<text x="107.1" y="99.4">2</text>
<text x="111" y="98">EN</text>
<text x="111" y="100.5">GND</text>
<text x="118.9" y="100.5">P4</text>
<text x="124.3" y="99.4">4</text>
<text x="131.9" y="134.9">30</text>
<text x="131.9" y="132.4">29</text>
<text x="133.1" y="137.5">9</text>
<text x="138.9" y="136.1">VDDIN</text>
<text x="138.9" y="133.5">VDDCORE</text>
<text x="325.3" y="134.5" transform="rotate(-90 325.3 134.5)">VDD</text>
<text x="138.9" y="138.6">VDDANA</text>
<text x="152.5" y="141.1">RESET</text>
<text x="164.3" y="140">26</text>
<text x="314.2" y="141.1">DI</text>
<text x="320.2" y="140.6" transform="rotate(-90 320.2 140.6)">GND</text>
<text x="321.5" y="141.1">DO</text>
<text x="131.9" y="145.1">16</text>
<text x="131.9" y="147.6">17</text>
<text x="138.9" y="146.2">PA15</text>
<text x="138.9" y="148.8">PA16</text>
<text x="154.6" y="146.2">PA00</text>
<text x="154.6" y="148.8">PA01</text>
<text x="164.3" y="145.1">1</text>
<text x="164.3" y="147.6">2</text>
<text x="131.9" y="150.2">18</text>
<text x="131.9" y="152.7">19</text>
<text x="131.9" y="155.3">20</text>
<text x="138.9" y="151.3">PA17</text>
<text x="138.9" y="153.8">PA18</text>
<text x="154.6" y="151.3">PA02</text>
<text x="154.6" y="153.8">PA03</text>
<text x="164.3" y="150.2">3</text>
<text x="164.3" y="152.7">4</text>
<text x="164.3" y="155.3">5</text>
<text x="131.9" y="157.8">21</text>
<text x="131.9" y="160.3">22</text>
<text x="138.9" y="156.4">PA19</text>
<text x="138.9" y="158.9">PA22</text>
<text x="138.9" y="161.5">PA23</text>
<text x="154.6" y="156.4">PA04</text>
<text x="154.6" y="158.9">PA05</text>
<text x="154.6" y="161.5">PA06</text>
<text x="164.3" y="157.8">6</text>
<text x="164.3" y="160.3">7</text>
<text x="131.9" y="162.9">23</text>
<text x="131.9" y="165.4">24</text>
<text x="131.9" y="168">25</text>
<text x="138.9" y="164">PA24</text>
<text x="138.9" y="166.5">PA25</text>
<text x="154.6" y="164">PA07</text>
<text x="154.6" y="166.5">PA08</text>
<text x="164.3" y="162.9">8</text>
<text x="164.3" y="165.4">11</text>
<text x="164.3" y="168">12</text>
<text x="131.9" y="170.5">27</text>
<text x="131.9" y="173">31</text>
<text x="138.9" y="169.1">PA27</text>
<text x="138.9" y="171.6">PA28</text>
<text x="154.6" y="169.1">PA09</text>
<text x="154.6" y="171.6">PA10</text>
<text x="164.3" y="170.5">13</text>
<text x="164.3" y="173">14</text>
<text x="131.9" y="175.6">32</text>
<text x="138.9" y="174.2">PA30</text>
<text x="138.9" y="176.7">PA31</text>
<text x="154.6" y="176.7">PA14</text>
<text x="154.8" y="174.2">PA11</text>
<text x="164.3" y="175.6">15</text>
<text x="129.9" y="180.7">10*2</text>
<text x="138.9" y="181.8">GND</text>
</g>
<g font-size="1.8" fill="#808080">
<text x="84.3" y="81">VBUS</text>
<text x="259.5" y="83.5">VBUS</text>
<text x="108.7" y="91.1">U4</text>
<text x="249.6" y="90.2">USB_D_P</text>
<text x="249.6" y="92.8">USB_D_N</text>
<text x="108.7" y="104.8">AP2112-3.3</text>
<text x="265.3" y="104.6">VBUS</text>
<text x="89.4" y="117.5">GND</text>
<text x="104.6" y="117.5">GND</text>
<text x="127.5" y="117.5">GND</text>
<text x="135.1" y="117.5">GND</text>
<text x="170.6" y="117.5">GND</text>
<text x="178.3" y="117.5">GND GND</text>
<text x="185" y="126.4">GND</text>
<text x="195.1" y="126.4">GND</text>
<text x="99.5" y="178.5">GND</text>
<text x="104.6" y="226.7">GND</text>
<text x="205.7" y="224.8">TP1</text>
<text x="205.7" y="227.4">TP2</text>
</g>
<g font-size="1.8" fill="#c90d0c">
<text x="315.4" y="129.5">WS2812B</text>
<text x="321.5" y="208.6">C</text>
</g>
</svg>
